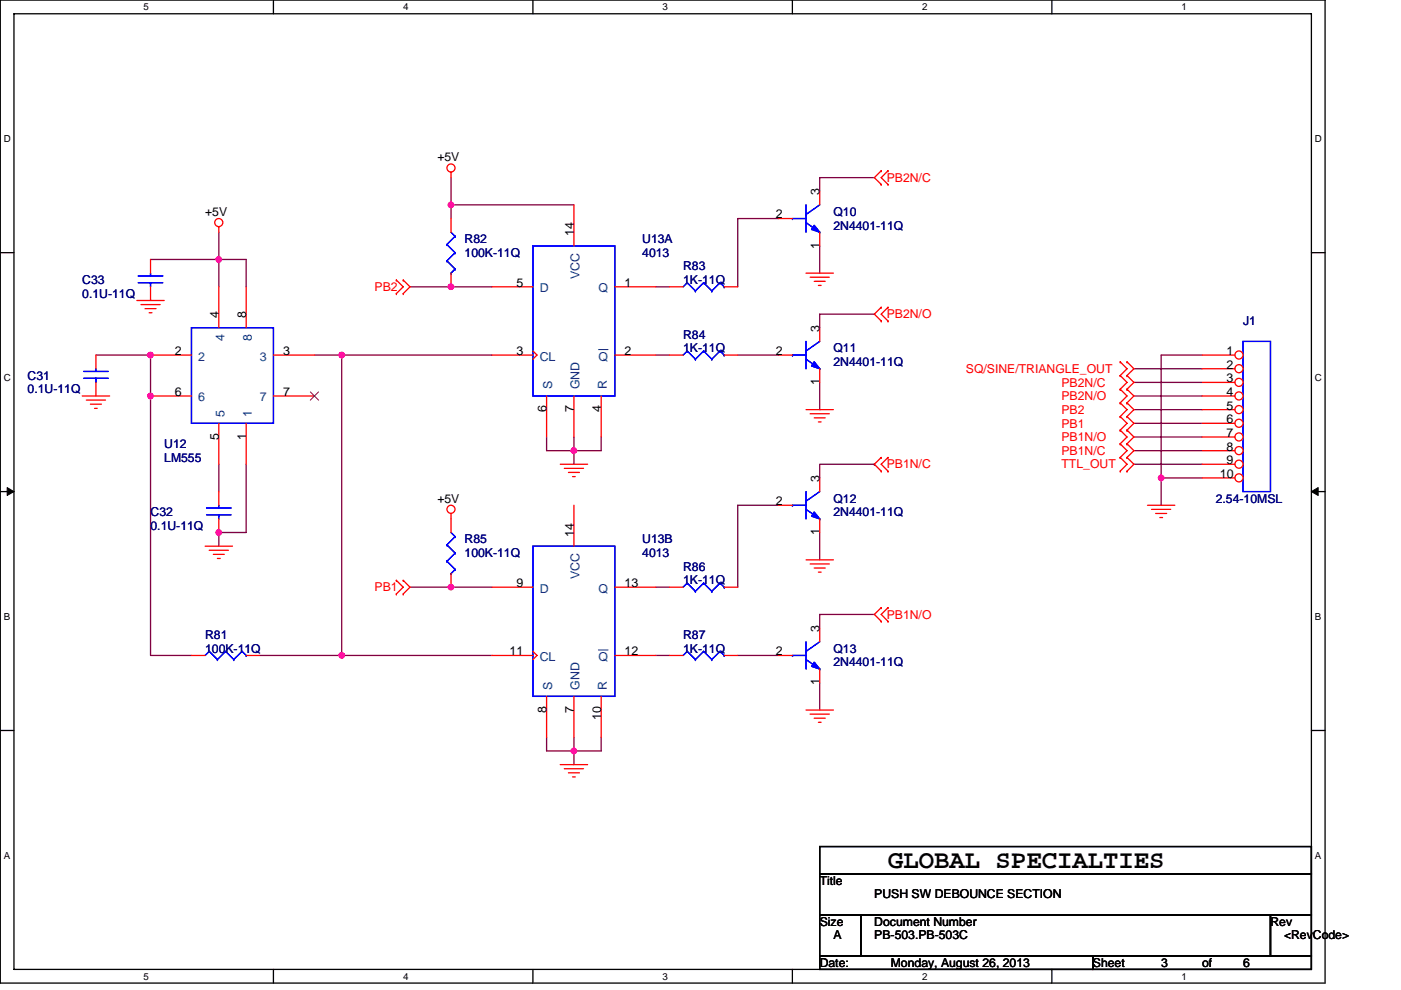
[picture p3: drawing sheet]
<svg xmlns="http://www.w3.org/2000/svg" width="297mm" height="210mm" viewBox="0 0 297 210" stroke-linecap="round" stroke-linejoin="round" font-family="sans-serif">
<path d="M.1 0h280.8v208.5h-280.8zM3 2.9h275v202.7h-275z" fill="none" stroke="#000" stroke-width=".28"/>
<g fill="#fff">
<path d="M30.5 .3h1.1v2.3h-1.1z"/>
<path d="M30.5 205.9h1.1v2.3h-1.1z"/>
</g>
<path d="M58 0v2.9M58 205.6v2.9" fill="none" stroke="#000" stroke-width=".28"/>
<g fill="#fff">
<path d="M85.5 .3h1.1v2.3h-1.1z"/>
<path d="M85.5 205.9h1.1v2.3h-1.1z"/>
</g>
<path d="M113 0v2.9M113 205.6v2.9" fill="none" stroke="#000" stroke-width=".28"/>
<g fill="#fff">
<path d="M140.5 .3h1.1v2.3h-1.1z"/>
<path d="M140.5 205.9h1.1v2.3h-1.1z"/>
</g>
<path d="M168 0v2.9M168 205.6v2.9" fill="none" stroke="#000" stroke-width=".28"/>
<g fill="#fff">
<path d="M195.5 .3h1.2v2.3h-1.2z"/>
<path d="M195.5 205.9h1.2v2.3h-1.2z"/>
</g>
<path d="M223 0v2.9M223 205.6v2.9" fill="none" stroke="#000" stroke-width=".28"/>
<g fill="#fff">
<path d="M250.5 .3h1.2v2.3h-1.2z"/>
<path d="M250.5 205.9h1.2v2.3h-1.2z"/>
<path d="M.8 28.3h1.5v2.3h-1.5z"/>
<path d="M278.8 28.3h1.5v2.3h-1.5z"/>
<path d="M.8 78.9h1.5v2.3h-1.5z"/>
<path d="M278.8 78.9h1.5v2.3h-1.5z"/>
</g>
<path d="M.1 53.6h2.9M278 53.6h2.9" fill="none" stroke="#000" stroke-width=".28"/>
<g fill="#fff">
<path d="M.8 129.6h1.4v2.3h-1.4z"/>
<path d="M278.8 129.6h1.4v2.3h-1.4z"/>
</g>
<path d="M.1 104.3h2.9M278 104.3h2.9" fill="none" stroke="#000" stroke-width=".28"/>
<path d="M1.5 103.4l1.5 .9-1.5 .8zM278 104.3l1.5-.9v1.7z" fill="#000" stroke="#000" stroke-width=".21"/>
<g fill="#fff">
<path d="M.8 180.3h1.4v2.3h-1.4z"/>
<path d="M278.8 180.3h1.4v2.3h-1.4z"/>
</g>
<path d="M.1 154.9h2.9M278 154.9h2.9M173.8 179.6h104.2v5.7h-104.2zM173.8 194h8.7v8.7h-8.7zM173.8 185.3h104.2v8.7h-104.2zM182.5 194h86.9v8.7h-86.9zM269.4 194h8.6v8.7h-8.6zM173.8 202.7h57.9v2.9h-57.9zM231.7 202.7h46.3v2.9h-46.3z" fill="none" stroke="#000" stroke-width=".28"/>
<g fill="none" stroke="#800040" stroke-width=".28">
<path d="M95.6 37.7v5.8M185.4 37.7h-11.6v2.9M31.9 55h14.5v5.8M46.4 49.3v5.7M46.4 55h.1M46.4 55h5.8v5.8M95.6 43.5h.1M95.6 43.5v2.9M95.6 43.5h26.1M165.1 46.4h-8.7v14.4M173.8 52.2v5.7M20.3 75.3h11.6"/>
<path d="M31.9 75.3v63.7h8.7M31.9 75.3h.1M66.7 75.3h5.8M72.5 75.3h.1M72.5 75.3h31.8M72.5 75.3v63.7M86.9 60.8h8.7M95.6 60.8h.1M95.6 60.8h8.7M139.1 60.8h2.8M139.1 75.3h2.8M156.4 75.3h8.7"/>
<path d="M185.4 66.6h-11.6v2.9M240.4 78.2h14.5M254.9 75.3h-8.7v26.1h8.7M31.9 84h.1M46.4 98.5v5.8M52.2 98.5v14.4h-5.8M115.9 92.7v2.9h5.8M121.7 95.6v2.9M121.7 95.6h.1M121.7 92.7v2.9M127.5 92.7v2.9h-5.8M173.8 81.1v5.8"/>
<path d="M185.4 98.5h-11.6v2.9M185.4 98.5h.1M240.4 81.1h14.5M240.4 84h14.5M240.4 86.9h14.5M240.4 89.8h14.5M240.4 92.7h14.5M240.4 95.6h14.5M240.4 98.5h14.5M46.4 112.9h.1M46.4 112.9v2.9M165.1 107.2h-8.7v17.3"/>
<path d="M173.8 112.9v5.8M246.2 101.4h.1M246.2 101.4v5.8M55.1 139h17.4M72.5 139h31.8M86.9 124.5h8.7M95.6 124.5h.1M95.6 124.5h8.7M139.1 124.5h2.8M139.1 139h2.8M156.4 139h8.7M185.4 130.3h-11.6v2.9"/>
<path d="M115.9 156.4v2.9h5.8M121.7 159.3v2.9M121.7 159.3h.1M121.7 156.4v2.9M127.5 156.4v2.9h-5.8M173.8 144.8v5.8"/>
</g>
<g fill="#f0f" stroke="#f0f" stroke-width=".28">
<circle cx="46.4" cy="55" r=".57"/>
<circle cx="31.9" cy="84" r=".57"/>
<circle cx="46.4" cy="112.9" r=".57"/>
<circle cx="72.5" cy="139" r=".57"/>
<circle cx="72.5" cy="75.3" r=".57"/>
<circle cx="95.6" cy="124.5" r=".57"/>
<circle cx="95.6" cy="60.8" r=".57"/>
<circle cx="95.6" cy="43.5" r=".57"/>
<circle cx="121.7" cy="95.6" r=".57"/>
<circle cx="31.9" cy="75.3" r=".57"/>
<circle cx="246.2" cy="101.4" r=".57"/>
<circle cx="121.7" cy="159.3" r=".57"/>
</g>
<g fill="none" stroke="#f00" stroke-width=".28">
<path d="M95.6 36.5v1.2M186.8 36.2h.1M186.8 39.1h.1M186.8 36.2l-1.4 1.5 1.4 1.4M188.3 39.1h.1M188.3 36.2h.1M188.3 36.2l-1.5 1.5 1.5 1.4M46.4 48.1v1.2M84 59.4h.1M84 59.4l1.5 1.4-1.5 1.5M85.5 59.4h.1M85.5 59.4l1.4 1.4-1.4 1.5"/>
<path d="M170.9 57.9h5.8M171.8 58.8h4M172.6 59.7h2.4M20.3 75.3v2.9M29 63.7h5.8M29.9 64.6h4M30.8 65.5h2.3M31.6 66.3h.6M84 62.3h.1M85.5 62.3h.1M173.5 60.5h.6M186.8 65.2h.1"/>
<path d="M186.8 68.1h.1M186.8 65.2l-1.4 1.4 1.4 1.5M188.3 68.1h.1M188.3 65.2h.1M188.3 65.2l-1.5 1.4 1.5 1.5M237.5 79.7h.1M237.5 76.8h.1M237.5 76.8l1.4 1.4-1.4 1.5M237.5 79.7l1.4 1.4-1.4 1.4M238.9 76.8h.1M238.9 79.7h.1M238.9 76.8l1.5 1.4-1.5 1.5"/>
<path d="M238.9 79.7l1.5 1.4-1.5 1.4M17.4 84h5.8M18.3 84.9h4.1M19.2 85.7h2.3M20 86.6h.6M20.3 81.1v2.9M118.8 98.5h5.8M119.7 99.3h4M170.9 86.9h5.8M171.8 87.8h4M172.6 88.6h2.4M173.5 89.5h.6"/>
<path d="M186.8 97h.1M186.8 99.9h.1M186.8 97l-1.4 1.5 1.4 1.4M188.3 99.9h.1M188.3 97h.1M188.3 97l-1.5 1.5 1.5 1.4M237.5 82.5h.1M237.5 85.4h.1M237.5 88.3h.1M237.5 91.2h.1M237.5 94.1h.1M237.5 97h.1"/>
<path d="M237.5 99.9h.1M237.5 82.5l1.4 1.5-1.4 1.4M237.5 85.4l1.4 1.5-1.4 1.4M237.5 88.3l1.4 1.5-1.4 1.4M237.5 91.2l1.4 1.5-1.4 1.4M237.5 94.1l1.4 1.5-1.4 1.4M237.5 97l1.4 1.5-1.4 1.4M238.9 82.5h.1M238.9 85.4h.1M238.9 88.3h.1M238.9 91.2h.1M238.9 94.1h.1"/>
<path d="M238.9 97h.1M238.9 99.9h.1M238.9 82.5l1.5 1.5-1.5 1.4M238.9 85.4l1.5 1.5-1.5 1.4M238.9 88.3l1.5 1.5-1.5 1.4M238.9 91.2l1.5 1.5-1.5 1.4M238.9 94.1l1.5 1.5-1.5 1.4M238.9 97l1.5 1.5-1.5 1.4M43.5 115.8h5.8M44.4 116.7h4M45.2 117.6h2.4M46.1 118.4h.6"/>
<path d="M95.6 108.9v1.2M120.5 100.2h2.3M121.4 101.1h.6M121.7 107.2v8.6M170.9 118.7h5.8M171.8 119.6h4M243.3 107.2h5.8M244.2 108h4M245 108.9h2.4M245.9 109.8h.6M84 126h.1M84 123.1h.1"/>
<path d="M84 123.1l1.5 1.4-1.5 1.5M85.5 123.1h.1M85.5 126h.1M85.5 123.1l1.4 1.4-1.4 1.5M104.3 139h8.7M104.3 124.5h8.7M113 138.2l.9 .8-.9 .9M130.4 139h8.7M130.4 124.5h8.7M172.6 120.5h2.4M173.5 121.3h.6M186.8 128.9h.1"/>
<path d="M186.8 131.8h.1M186.8 128.9l-1.4 1.4 1.4 1.5M188.3 131.8h.1M188.3 128.9h.1M188.3 128.9l-1.5 1.4 1.5 1.5M115.9 147.7v8.7M121.7 147.7v8.7M127.5 147.7v8.7M170.9 150.6h5.8M171.8 151.5h4M172.6 152.3h2.4M173.5 153.2h.6"/>
<path d="M118.8 162.2h5.8M119.7 163h4M120.5 163.9h2.3M121.4 164.8h.6"/>
<circle cx="95.6" cy="35.6" r=".86"/>
<circle cx="46.4" cy="47.2" r=".86"/>
<circle cx="95.6" cy="108" r=".86"/>
</g>
<path d="M17.7 78.8h5.2M20.3 78.2v.6M263.6 72.4h5.8v31.9h-5.8zM17.7 80.2h5.2M20.3 80.2h.1M20.3 80.2v.9M113 115.8h17.4v31.9h-17.4z" fill="none" stroke="#00f" stroke-width=".28"/>
<path d="M126.9 137.9h2" fill="none" stroke="#004080" stroke-width=".21"/>
<circle cx="262.7" cy="75.3" r=".86" fill="#fff" stroke="#f00" stroke-width=".28"/>
<path d="M254.9 75.3h6.9" fill="none" stroke="#f00" stroke-width=".28"/>
<circle cx="262.7" cy="78.2" r=".86" fill="#fff" stroke="#f00" stroke-width=".28"/>
<path d="M254.9 78.2h6.9" fill="none" stroke="#f00" stroke-width=".28"/>
<circle cx="262.7" cy="81.1" r=".86" fill="#fff" stroke="#f00" stroke-width=".28"/>
<path d="M254.9 81.1h6.9" fill="none" stroke="#f00" stroke-width=".28"/>
<circle cx="262.7" cy="84" r=".86" fill="#fff" stroke="#f00" stroke-width=".28"/>
<path d="M254.9 84h6.9" fill="none" stroke="#f00" stroke-width=".28"/>
<circle cx="262.7" cy="86.9" r=".86" fill="#fff" stroke="#f00" stroke-width=".28"/>
<path d="M254.9 86.9h6.9" fill="none" stroke="#f00" stroke-width=".28"/>
<circle cx="262.7" cy="89.8" r=".86" fill="#fff" stroke="#f00" stroke-width=".28"/>
<path d="M254.9 89.8h6.9" fill="none" stroke="#f00" stroke-width=".28"/>
<circle cx="262.7" cy="92.7" r=".86" fill="#fff" stroke="#f00" stroke-width=".28"/>
<path d="M254.9 92.7h6.9" fill="none" stroke="#f00" stroke-width=".28"/>
<circle cx="262.7" cy="95.6" r=".86" fill="#fff" stroke="#f00" stroke-width=".28"/>
<path d="M254.9 95.6h6.9" fill="none" stroke="#f00" stroke-width=".28"/>
<circle cx="262.7" cy="98.5" r=".86" fill="#fff" stroke="#f00" stroke-width=".28"/>
<path d="M254.9 98.5h6.9" fill="none" stroke="#f00" stroke-width=".28"/>
<circle cx="262.7" cy="101.4" r=".86" fill="#fff" stroke="#f00" stroke-width=".28"/>
<g fill="none" stroke="#f00" stroke-width=".28">
<path d="M31.9 55v2.9M95.6 46.4v2.9M95.6 57.9v2.9M121.7 43.5v8.7M165.1 46.4h2.9M173.8 40.6v2.9M173.8 49.3v2.9M31.9 60.8v2.9M31.9 75.3h8.7M46.4 60.8v8.7M52.2 60.8v8.7M58 75.3h8.7"/>
<path d="M104.3 75.3h8.7M104.3 60.8h8.7M113 74.4l.9 .9-.9 .9M130.4 75.3h8.7M130.4 60.8h8.7M141.9 75.3h2.9M141.9 60.8h2.9M153.5 75.3h2.9M153.5 60.8h2.9M165.1 75.3h2.9M173.8 69.5v2.9M173.8 78.2v2.9"/>
<path d="M31.9 84h8.7M46.4 89.8v8.7M52.2 89.8v8.7M58 84h8.7M115.9 84v8.7M121.7 84v8.7M127.5 84v8.7M46.4 104.3v2.9M46.4 110.1v2.8M95.6 110.1v2.8M165.1 107.2h2.9M173.8 101.4v2.9"/>
<path d="M173.8 110.1v2.8M254.9 101.4h6.9M40.6 139h2.9M52.2 139h2.9M95.6 121.6v2.9M141.9 124.5h2.9M141.9 139h2.9M153.5 124.5h2.9M153.5 139h2.9M165.1 139h2.9M173.8 133.2v2.9M173.8 141.9v2.9"/>
</g>
<g fill="none" stroke="#00f" stroke-width=".28">
<path d="M29.3 60h5.2M29.3 58.5h5.2M31.9 57.9v.6M31.9 60h.1M31.9 60v.8M94.8 51.9h.1M94.8 55.3h.1M94.8 51.9l1.7 1.7M94.8 55.3l1.7 1.8M95.6 57.9h.1M95.6 49.3l.9 .8M96.5 50.1h.1"/>
<path d="M96.5 53.6h.1M96.5 57.1h.1M96.5 50.1l-1.7 1.8M96.5 53.6l-1.7 1.7M96.5 57.1l-.9 .8M113 52.2h17.4v31.8h-17.4zM145.7 60h.1M145.7 60l-.9 .8M145.7 60l1.7 1.7M149.2 60h.1M149.2 60l-1.8 1.7M149.2 60l1.7 1.7"/>
<path d="M152.7 60h.1M152.7 60l-1.8 1.7M152.7 60l.8 .8M168 46.4h.1M168 46.4h2.9M170.9 45.5h.1M170.9 43.5v5.8M170.9 47.2l2.9 2.1M173.8 49.3h.1M173.8 43.5l-2.9 2M40.6 69.5h17.4v20.3h-17.4zM145.7 74.4h.1"/>
<path d="M145.7 74.4l-.9 .9M145.7 74.4l1.7 1.8M147.4 61.7h.1M147.4 76.2h.1M149.2 74.4h.1M149.2 74.4l-1.8 1.8M149.2 74.4l1.7 1.8M150.9 61.7h.1M150.9 76.2h.1M152.7 74.4h.1M152.7 74.4l-1.8 1.8M152.7 74.4l.8 .9"/>
<path d="M153.5 60.8h.1M153.5 75.3h.1M168 75.3h.1M168 75.3h2.9M170.9 74.4h.1M170.9 72.4v5.8M170.9 76.2l2.9 2M173.8 78.2h.1M173.8 72.4l-2.9 2M43.8 109.2h5.2M43.8 107.7h5.2M46.4 107.2v.5"/>
<path d="M46.4 109.2h.1M46.4 109.2v.9M94.8 115.6h.1M94.8 119h.1M94.8 115.6l1.7 1.7M94.8 119l1.7 1.8M95.6 112.9l.9 .9M96.5 113.8h.1M96.5 117.3h.1M96.5 113.8l-1.7 1.8M96.5 117.3l-1.7 1.7M168 107.2h.1"/>
<path d="M168 107.2h2.9M170.9 106.3h.1M170.9 104.3v5.8M170.9 108l2.9 2.1M173.8 110.1h.1M173.8 104.3l-2.9 2M44.4 138.2h.1M44.4 138.2l-.9 .8M44.4 138.2l1.7 1.7M46.1 139.9h.1M47.8 138.2h.1M47.8 138.2l-1.7 1.7"/>
<path d="M47.8 138.2l1.8 1.7M49.6 139.9h.1M51.3 138.2h.1M51.3 138.2l-1.7 1.7M51.3 138.2l.9 .8M52.2 139h.1M95.6 121.6h.1M96.5 120.8h.1M96.5 120.8l-.9 .8M145.7 123.7h.1M145.7 138.2h.1M145.7 123.7l-.9 .8"/>
<path d="M145.7 123.7l1.7 1.7M145.7 138.2l-.9 .8M145.7 138.2l1.7 1.7M147.4 125.4h.1M147.4 139.9h.1M149.2 123.7h.1M149.2 138.2h.1M149.2 123.7l-1.8 1.7M149.2 123.7l1.7 1.7M149.2 138.2l-1.8 1.7M149.2 138.2l1.7 1.7M150.9 125.4h.1"/>
<path d="M150.9 139.9h.1M152.7 123.7h.1M152.7 138.2h.1M152.7 123.7l-1.8 1.7M152.7 123.7l.8 .8M152.7 138.2l-1.8 1.7M152.7 138.2l.8 .8M153.5 124.5h.1M153.5 139h.1M168 139h.1M168 139h2.9M170.9 138.2h.1"/>
<path d="M170.9 136.1v5.8M170.9 139.9l2.9 2M173.8 136.1l-2.9 2.1M173.8 141.9h.1"/>
</g>
<path d="M126.9 74.1h2" fill="none" stroke="#004080" stroke-width=".21"/>
<g fill="#00f" stroke="#00f" stroke-width=".28">
<path d="M172.6 47.8l1.2 1.5-1.7-.6z" fill-rule="evenodd"/>
<path d="M172.6 47.8l1.2 1.5-1.7-.6z" fill-rule="evenodd"/>
<path d="M172.6 108.6l1.2 1.5-1.7-.6z" fill-rule="evenodd"/>
<path d="M172.6 108.6l1.2 1.5-1.7-.6z" fill-rule="evenodd"/>
<path d="M172.6 76.8l1.2 1.4-1.7-.6z" fill-rule="evenodd"/>
<path d="M172.6 76.8l1.2 1.4-1.7-.6z" fill-rule="evenodd"/>
<path d="M172.6 140.5l1.2 1.4-1.7-.6z" fill-rule="evenodd"/>
<path d="M172.6 140.5l1.2 1.4-1.7-.6z" fill-rule="evenodd"/>
</g>
<path d="M65.8 83.1l1.8 1.8M67.5 83.1l-1.7 1.8" fill="none" stroke="#804000" stroke-width=".21"/>
<g fill="#f0f" stroke="#f0f" stroke-width=".28">
<circle cx="46.4" cy="55" r=".57"/>
<circle cx="31.9" cy="84" r=".57"/>
<circle cx="46.4" cy="112.9" r=".57"/>
<circle cx="72.5" cy="139" r=".57"/>
<circle cx="72.5" cy="75.3" r=".57"/>
<circle cx="95.6" cy="124.5" r=".57"/>
<circle cx="95.6" cy="60.8" r=".57"/>
<circle cx="95.6" cy="43.5" r=".57"/>
<circle cx="121.7" cy="95.6" r=".57"/>
<circle cx="31.9" cy="75.3" r=".57"/>
<circle cx="246.2" cy="101.4" r=".57"/>
<circle cx="121.7" cy="159.3" r=".57"/>
</g>
<text font-size="5.5" x="188.3" y="184.1">GLOBAL SPECIALTIES</text>
<g font-size="2.6">
<text x="92.7" y="34.2">+5V</text>
<text x="173.8" y="41.4" transform="rotate(-90 173.8 41.4)">3</text>
<text x="43.5" y="45.8">+5V</text>
<text x="164.5" y="46.3">2</text>
<text x="121.7" y="50.1" transform="rotate(-90 121.7 50.1)">14</text>
<text x="173.8" y="52.7" transform="rotate(-90 173.8 52.7)">1</text>
<text x="109.5" y="60.8">5</text>
<text x="132.4" y="60.8">1</text>
<text x="46.4" y="67.5" transform="rotate(-90 46.4 67.5)">4</text>
<text x="52.2" y="67.5" transform="rotate(-90 52.2 67.5)">8</text>
<text x="173.8" y="70.4" transform="rotate(-90 173.8 70.4)">3</text>
<text x="37.1" y="75.3">2</text>
<text x="60" y="75.3">3</text>
<text x="109.5" y="75.3">3</text>
<text x="132.4" y="75.3">2</text>
<text x="164.5" y="75.3">2</text>
<text x="260.1" y="75.3">1</text>
<text x="37.1" y="84">6</text>
<text x="60" y="84">7</text>
<text x="173.8" y="81.7" transform="rotate(-90 173.8 81.7)">1</text>
<text x="260.1" y="78.2">2</text>
<text x="260.1" y="81.1">3</text>
<text x="260.1" y="84">4</text>
<text x="115.9" y="87.5" transform="rotate(-90 115.9 87.5)">6</text>
<text x="121.7" y="87.5" transform="rotate(-90 121.7 87.5)">7</text>
<text x="127.4" y="87.5" transform="rotate(-90 127.4 87.5)">4</text>
<text x="260.1" y="86.9">5</text>
<text x="260.1" y="89.8">6</text>
<text x="46.4" y="93.3" transform="rotate(-90 46.4 93.3)">5</text>
<text x="52.2" y="93.3" transform="rotate(-90 52.2 93.3)">1</text>
<text x="260.1" y="92.7">7</text>
<text x="260.1" y="95.6">8</text>
<text x="258.6" y="101.3">10</text>
<text x="260.1" y="98.4">9</text>
<text x="92.7" y="106.6">+5V</text>
<text x="164.5" y="107.1">2</text>
<text x="173.8" y="102.2" transform="rotate(-90 173.8 102.2)">3</text>
<text x="121.7" y="113.8" transform="rotate(-90 121.7 113.8)">14</text>
<text x="173.8" y="113.6" transform="rotate(-90 173.8 113.6)">1</text>
<text x="109.5" y="124.5">9</text>
<text x="132.4" y="124.5">13</text>
<text x="173.8" y="134.1" transform="rotate(-90 173.8 134.1)">3</text>
<text x="108" y="139">11</text>
<text x="132.4" y="139">12</text>
<text x="164.5" y="139">2</text>
<text x="173.8" y="145.4" transform="rotate(-90 173.8 145.4)">1</text>
<text x="115.9" y="151.2" transform="rotate(-90 115.9 151.2)">8</text>
<text x="121.7" y="151.2" transform="rotate(-90 121.7 151.2)">7</text>
<text x="127.4" y="152.7" transform="rotate(-90 127.4 152.7)">10</text>
<text x="173.8" y="187.7">Title</text>
<text x="185.4" y="190.6">PUSH SW DEBOUNCE SECTION</text>
<text x="173.8" y="196.4">Size</text>
<text x="185.4" y="196.4">Document Number</text>
<text x="269.4" y="196.4">Rev</text>
<text x="176.7" y="199.3">A</text>
<text x="185.4" y="199.3">PB-503.PB-503C</text>
<text x="272.2" y="199.3">&lt;RevCode&gt;</text>
<text x="173.8" y="205">Date:</text>
<text x="188.9" y="205">Monday, August 26, 2013</text>
<text x="231.7" y="205">Sheet</text>
<text x="246.2" y="205">3</text>
<text x="254.9" y="205">of</text>
<text x="263.6" y="205">6</text>
</g>
<g font-size="2.6" fill="#f00">
<text x="188" y="38.5">PB2N/C</text>
<text x="79.4" y="61.7">PB2</text>
<text x="188" y="67.5">PB2N/O</text>
<text x="204.8" y="79.1">SQ/SINE/TRIANGLE_OUT</text>
<text x="225.1" y="82">PB2N/C</text>
<text x="225.1" y="84.9">PB2N/O</text>
<text x="225.1" y="87.8">PB2</text>
<text x="225.1" y="90.7">PB1</text>
<text x="225.1" y="93.6">PB1N/O</text>
<text x="188" y="99.4">PB1N/C</text>
<text x="225.1" y="96.5">PB1N/C</text>
<text x="225.1" y="99.4">TTL_OUT</text>
<text x="79.4" y="125.4">PB1</text>
<text x="188" y="131.2">PB1N/O</text>
</g>
<g font-size="2.6" fill="#000080">
<text x="176.7" y="45.8">Q10</text>
<text x="98.5" y="51.6">R82</text>
<text x="136.2" y="51.6">U13A</text>
<text x="176.7" y="48.7">2N4401-11Q</text>
<text x="98.5" y="54.5">100K-11Q</text>
<text x="136.2" y="54.5">4013</text>
<text x="144.8" y="57.4">R83</text>
<text x="17.4" y="60.3">C33</text>
<text x="17.4" y="63.2">0.1U-11Q</text>
<text x="144.8" y="60.3">1K-11Q</text>
<text x="144.8" y="71.8">R84</text>
<text x="263.6" y="69">J1</text>
<text x="144.8" y="74.7">1K-11Q</text>
<text x="176.7" y="74.7">Q11</text>
<text x="176.7" y="77.6">2N4401-11Q</text>
<text x="5.9" y="80.5">C31</text>
<text x="5.9" y="83.4">0.1U-11Q</text>
<text x="34.8" y="95">U12</text>
<text x="34.8" y="97.9">LM555</text>
<text x="176.7" y="106.6">Q12</text>
<text x="257.8" y="106.6">2.54-10MSL</text>
<text x="31.9" y="109.5">C32</text>
<text x="31.9" y="112.4">0.1U-11Q</text>
<text x="176.7" y="109.5">2N4401-11Q</text>
<text x="98.5" y="115.3">R85</text>
<text x="98.5" y="118.2">100K-11Q</text>
<text x="136.2" y="115.3">U13B</text>
<text x="136.2" y="118.2">4013</text>
<text x="144.8" y="121.1">R86</text>
<text x="144.8" y="124">1K-11Q</text>
<text x="43.5" y="135.6">R81</text>
<text x="144.8" y="135.6">R87</text>
<text x="43.5" y="138.5">100K-11Q</text>
<text x="144.8" y="138.5">1K-11Q</text>
<text x="176.7" y="138.5">Q13</text>
<text x="176.7" y="141.4">2N4401-11Q</text>
</g>
<g font-size="2.6" fill="#004080">
<text x="122.9" y="59.2" transform="rotate(-90 122.9 59.2)">VCC</text>
<text x="114.4" y="62">D</text>
<text x="126.9" y="62">Q</text>
<text x="42" y="76.5">2</text>
<text x="47.6" y="72.4" transform="rotate(-90 47.6 72.4)">4</text>
<text x="53.4" y="72.4" transform="rotate(-90 53.4 72.4)">8</text>
<text x="55.1" y="76.5">3</text>
<text x="114.4" y="76.5">CL</text>
<text x="126.9" y="76.5">Q</text>
<text x="117.1" y="82.5" transform="rotate(-90 117.1 82.5)">S</text>
<text x="122.9" y="82.5" transform="rotate(-90 122.9 82.5)">GND</text>
<text x="128.7" y="82.5" transform="rotate(-90 128.7 82.5)">R</text>
<text x="42" y="85.2">6</text>
<text x="47.6" y="88.3" transform="rotate(-90 47.6 88.3)">5</text>
<text x="53.4" y="88.3" transform="rotate(-90 53.4 88.3)">1</text>
<text x="55.1" y="85.2">7</text>
<text x="114.4" y="125.7">D</text>
<text x="122.9" y="122.9" transform="rotate(-90 122.9 122.9)">VCC</text>
<text x="126.9" y="125.7">Q</text>
<text x="114.4" y="140.2">CL</text>
<text x="126.9" y="140.2">Q</text>
<text x="117.1" y="146.3" transform="rotate(-90 117.1 146.3)">S</text>
<text x="122.9" y="146.3" transform="rotate(-90 122.9 146.3)">GND</text>
<text x="128.7" y="146.3" transform="rotate(-90 128.7 146.3)">R</text>
</g>
<g font-size="2.1">
<text x="30.5" y="2.2">5</text>
<text x="85.5" y="2.2">4</text>
<text x="140.5" y="2.2">3</text>
<text x="195.5" y="2.2">2</text>
<text x="250.5" y="2.2">1</text>
<text x=".8" y="30.1">D</text>
<text x="278.8" y="30.1">D</text>
<text x=".8" y="80.8">C</text>
<text x="278.8" y="80.8">C</text>
<text x=".8" y="131.4">B</text>
<text x="278.8" y="131.4">B</text>
<text x=".8" y="182.1">A</text>
<text x="278.8" y="182.1">A</text>
<text x="30.5" y="207.8">5</text>
<text x="85.5" y="207.8">4</text>
<text x="140.5" y="207.8">3</text>
<text x="195.5" y="207.8">2</text>
<text x="250.5" y="207.8">1</text>
</g>
</svg>
